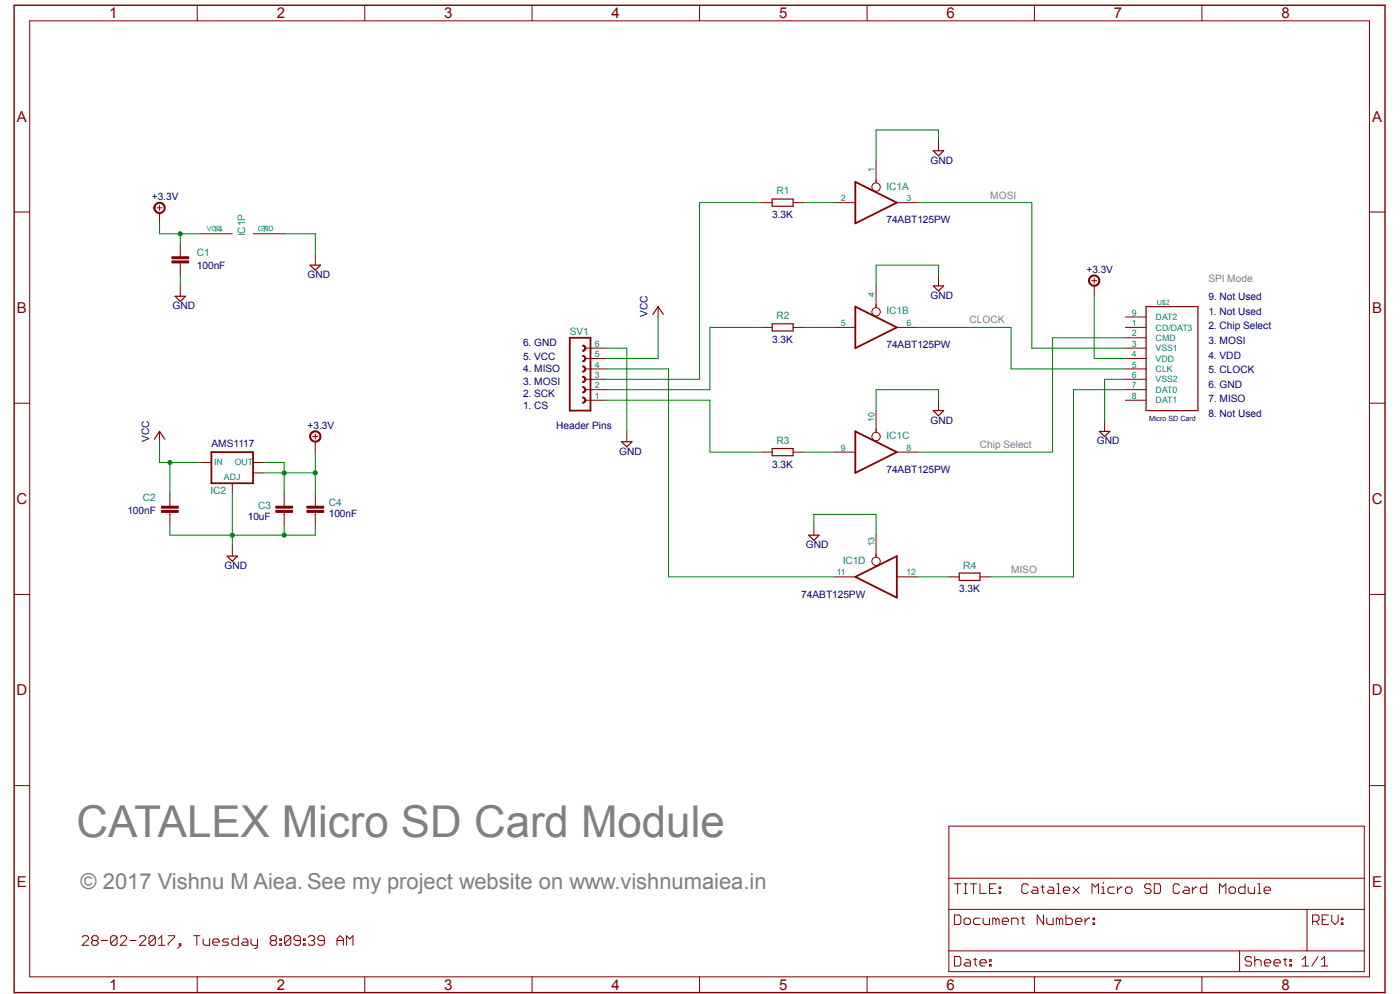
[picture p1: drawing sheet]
<svg xmlns="http://www.w3.org/2000/svg" width="297mm" height="211mm" viewBox="0 0 297 211" stroke-linecap="round" stroke-linejoin="round" font-family="sans-serif">
<path d="M3 1.1h291v209.4h-291z" fill="none" stroke="#800000" stroke-width=".3"/>
<g fill="none" stroke="#800000" stroke-width=".21">
<path d="M6.3 4.4h284.4v202.8h-284.4zM41.9 1.1v3.3M77.4 1.1v3.3M112.9 1.1v3.3M148.5 1.1v3.3M184.1 1.1v3.3M219.6 1.1v3.3M255.1 1.1v3.3M186 34.2v4.6M3 45h3.3M177.2 43h4.4M190.4 43h4.4"/>
<path d="M231.7 59.5h1.1M232.3 59v1.1M290.7 45h3.3M177.2 69.4h4.4M186 60.6v4.6M190.4 69.4h4.4M3 85.5h3.3M177.2 95.9h4.4M186 87.1v4.6M190.4 95.9h4.4M290.7 85.5h3.3M186 113.5v4.7"/>
<path d="M3 126.1h3.3M177.2 122.3h4.4M190.4 122.3h4.4M290.7 126.1h3.3M3 166.6h3.3M290.7 166.6h3.3M41.9 207.2v3.3M77.4 207.2v3.3M112.9 207.2v3.3M148.5 207.2v3.3M184.1 207.2v3.3M219.6 207.2v3.3"/>
<path d="M255.1 207.2v3.3"/>
<circle cx="186" cy="39.7" r=".89"/>
<circle cx="186" cy="66.1" r=".89"/>
<circle cx="186" cy="92.6" r=".89"/>
<circle cx="186" cy="119" r=".89"/>
</g>
<path d="M181.6 38.6l8.8 4.4-8.8 4.4zM181.6 65l8.8 4.4-8.8 4.4zM181.6 91.5l8.8 4.4-8.8 4.4zM181.6 122.3l8.8-4.4v8.9z" fill="none" stroke="#800000" stroke-width=".38"/>
<path d="M231.4 58.7a1.22 1.22 0 0 1 1.9 .2 1.22 1.22 0 0 1-.7 1.8 1.22 1.22 0 0 1-1.6-1.2h.3a1 1 0 0 1 1.3-1 1 1 0 0 1 .4 1.6 1 1 0 0 1-1.7-.2v-.4h-.3z" fill-rule="evenodd" fill="#800000"/>
<path d="M199.2 29.8v2.2M36.5 55.3h3.5v.5h-3.5zM36.5 54.5h3.5v.4h-3.5zM38.3 51.8v2.7M38.3 55.8v2.6M161.7 43h2.2M168.4 43h2.2M231.4 58.7a1.22 1.22 0 0 1 1.9 .2 1.22 1.22 0 0 1-.7 1.8 1.22 1.22 0 0 1-1.6-1.2h.3a1 1 0 0 1 1.3-1 1 1 0 0 1 .4 1.6 1 1 0 0 1-1.7-.2v-.4h-.3zM232.3 60.6v2.2" fill="none" stroke="#800000" stroke-width=".21"/>
<path d="M198.1 32h2.2l-1.1 1.1zM163.9 42.2h4.5v1.5h-4.5z" fill="none" stroke="#800000" stroke-width=".25"/>
<path d="M36.5 55.6h3.5M36.5 54.7h3.5" fill="none" stroke="#800000" stroke-width=".42"/>
<path d="M120.9 87.1h4.4" fill="none" stroke="#800000" stroke-width=".38"/>
<path d="M123.7 79.8a.66 .66 0 0 1 .7 .7 .66 .66 0 0 1-.7 .6v-.2l.2-.1a.43 .43 0 0 0 .2-.5 .43 .43 0 0 0-.4-.3z" fill-rule="evenodd" fill="#800000"/>
<path d="M123.7 79.8a.66 .66 0 0 1 .7 .7 .66 .66 0 0 1-.7 .6v-.2l.2-.1a.43 .43 0 0 0 .2-.5 .43 .43 0 0 0-.4-.3z" fill="none" stroke="#800000" stroke-width=".21"/>
<path d="M123.7 82a.66 .66 0 0 1 .7 .7 .66 .66 0 0 1-.7 .6v-.2l.2-.1a.43 .43 0 0 0 .2-.5 .43 .43 0 0 0-.4-.3z" fill-rule="evenodd" fill="#800000"/>
<path d="M123.7 82a.66 .66 0 0 1 .7 .7 .66 .66 0 0 1-.7 .6v-.2l.2-.1a.43 .43 0 0 0 .2-.5 .43 .43 0 0 0-.4-.3z" fill="none" stroke="#800000" stroke-width=".21"/>
<path d="M123.7 84.2a.66 .66 0 0 1 .7 .7 .66 .66 0 0 1-.7 .6v-.2h.2a.46 .46 0 0 0 .2-.5 .46 .46 0 0 0-.4-.4z" fill-rule="evenodd" fill="#800000"/>
<path d="M123.7 84.2a.66 .66 0 0 1 .7 .7 .66 .66 0 0 1-.7 .6v-.2h.2a.46 .46 0 0 0 .2-.5 .46 .46 0 0 0-.4-.4z" fill="none" stroke="#800000" stroke-width=".21"/>
<path d="M120.9 87.1v-15.5h4.4v15.5" fill="none" stroke="#800000" stroke-width=".38"/>
<path d="M123.7 75.4a.66 .66 0 0 1 .7 .7 .66 .66 0 0 1-.7 .6v-.2a.44 .44 0 0 0 .4-.4 .44 .44 0 0 0-.4-.5z" fill-rule="evenodd" fill="#800000"/>
<path d="M123.7 75.4a.66 .66 0 0 1 .7 .7 .66 .66 0 0 1-.7 .6v-.2a.44 .44 0 0 0 .4-.4 .44 .44 0 0 0-.4-.5z" fill="none" stroke="#800000" stroke-width=".21"/>
<path d="M123.7 77.6a.66 .66 0 0 1 .7 .7 .66 .66 0 0 1-.7 .6v-.2l.2-.1a.43 .43 0 0 0 .2-.5 .43 .43 0 0 0-.4-.3z" fill-rule="evenodd" fill="#800000"/>
<path d="M123.7 77.6a.66 .66 0 0 1 .7 .7 .66 .66 0 0 1-.7 .6v-.2l.2-.1a.43 .43 0 0 0 .2-.5 .43 .43 0 0 0-.4-.3z" fill="none" stroke="#800000" stroke-width=".21"/>
<path d="M123.7 73.2a.66 .66 0 0 1 .7 .7 .66 .66 0 0 1-.7 .6v-.2a.44 .44 0 0 0 .4-.4 .44 .44 0 0 0-.4-.5z" fill-rule="evenodd" fill="#800000"/>
<g fill="none" stroke="#800000" stroke-width=".21">
<path d="M33.3 44.1h1.1M33.9 43.5v1.1M42.7 49.6h6.6M53.7 49.6h6.6M66.9 54v2.2M199.2 58.4v2.2M123.7 73.2a.66 .66 0 0 1 .7 .7 .66 .66 0 0 1-.7 .6v-.2a.44 .44 0 0 0 .4-.4 .44 .44 0 0 0-.4-.5zM124.2 78.2h4.4M124.2 76h4.4M124.2 73.8h4.4M161.7 69.4h2.2M168.4 69.4h2.2"/>
<path d="M238.9 78.2h4.4M238.9 76h4.4M238.9 73.8h4.4M238.9 67.2h4.4M238.9 69.4h4.4M238.9 71.6h4.4M33.9 91.5v2.2M42.7 98.1h2.2M53.7 98.1h2.2M124.2 84.9h4.4M124.2 82.6h4.4M124.2 80.4h4.4"/>
<path d="M161.7 95.9h2.2M168.4 95.9h2.2M199.2 84.9v2.2M234.5 89.3v2.2M238.9 84.9h4.4M238.9 82.6h4.4M238.9 80.4h4.4M49.3 102.5v2.2M53.7 100.3h2.2M172.8 111.3v2.2M201.4 122.3h2.2M208 122.3h2.2"/>
</g>
<path d="M44.9 95.9h8.8v6.6h-8.8z" fill="none" stroke="#800000" stroke-width=".38"/>
<path d="M65.8 56.2h2.2l-1.1 1.1zM163.9 68.7h4.5v1.5h-4.5zM198.1 60.6h2.2l-1.1 1.1zM243.3 65h11v22.1h-11zM32.8 93.1l1.1-1.6 1.1 1.6M163.9 95.1h4.5v1.6h-4.5zM198.1 87.1h2.2l-1.1 1.1zM233.4 91.5h2.2l-1.1 1.1zM171.7 113.5h2.2l-1.1 1.1zM203.6 121.5h4.4v1.6h-4.4z" fill="none" stroke="#800000" stroke-width=".25"/>
<path d="M33 43.3a1.21 1.21 0 0 1 1.9 .2 1.21 1.21 0 0 1-.8 1.8 1.21 1.21 0 0 1-1.5-1.2h.3a.99 .99 0 0 1 1.4-.8 .99 .99 0 0 1 .2 1.6 .99 .99 0 0 1-1.6-.4v-.4h-.3z" fill-rule="evenodd" fill="#800000"/>
<g fill="none" stroke="#800000" stroke-width=".21">
<path d="M33 43.3a1.21 1.21 0 0 1 1.9 .2 1.21 1.21 0 0 1-.8 1.8 1.21 1.21 0 0 1-1.5-1.2h.3a.99 .99 0 0 1 1.4-.8 .99 .99 0 0 1 .2 1.6 .99 .99 0 0 1-1.6-.4v-.4h-.3zM33.9 45.2v2.2M38.3 60.6v2.2M66.4 92.6h1.1M66.9 92v1.1M34.3 108.3h3.5v.4h-3.5zM34.3 107.4h3.5v.4h-3.5zM36.1 104.7v2.7M36.1 108.7v2.6M49.3 115.7v2.2M58.5 108.3h3.6v.4h-3.6zM58.5 107.4h3.6v.4h-3.6z"/>
<path d="M60.3 104.7v2.7M60.3 108.7v2.6M65.1 108.3h3.6v.4h-3.6zM65.1 107.4h3.6v.4h-3.6zM66.9 104.7v2.7M66.9 108.7v2.6"/>
</g>
<path d="M37.2 62.8h2.2l-1.1 1.1zM48.2 117.9h2.2l-1.1 1.1z" fill="none" stroke="#800000" stroke-width=".25"/>
<path d="M34.3 108.5h3.5M34.3 107.6h3.5M58.5 108.5h3.6M58.5 107.6h3.6M65.1 108.5h3.6M65.1 107.6h3.6" fill="none" stroke="#800000" stroke-width=".42"/>
<path d="M66 91.7a1.2 1.2 0 0 1 1.9 .2 1.2 1.2 0 0 1-.6 1.8 1.2 1.2 0 0 1-1.6-1.1h.3a.99 .99 0 0 1 1.4-.8 .99 .99 0 0 1 .2 1.6 .99 .99 0 0 1-1.6-.5v-.3h-.3l.1-.5z" fill-rule="evenodd" fill="#800000"/>
<g fill="none" stroke="#800000" stroke-width=".21">
<path d="M139.7 65v2.2M66 91.7a1.2 1.2 0 0 1 1.9 .2 1.2 1.2 0 0 1-.6 1.8 1.2 1.2 0 0 1-1.6-1.1h.3a.99 .99 0 0 1 1.4-.8 .99 .99 0 0 1 .2 1.6 .99 .99 0 0 1-1.6-.5v-.3h-.3l.1-.5zM66.9 93.7v2.2M133 91.5v2.2M201.4 175.2h88.2v30.9h-88.2zM17.4 198.8l.4-.3h.7l.3 .3v.3l-1.4 1.4h1.4M19.8 199.5l-.3 .3v.4l.3 .3h.7l.3-.3v-.4l-.3-.3M19.8 199.5l-.3-.4v-.3l.3-.3h.7l.3 .3v.3l-.3 .4M19.8 199.5h.7M21.5 199.5h1.3M24.8 198.8v1.4l-.3 .3h-.7l-.3-.3M24.8 198.8l-.3-.3h-.7l-.3 .3v1.4"/>
<path d="M24.8 198.8l-1.3 1.4M25.5 198.8l.4-.3h.6l.4 .3v.3l-1.4 1.4h1.4M27.6 199.5h1.3M29.6 198.8l.3-.3h.7l.3 .3v.3l-1.3 1.4h1.3M33 198.8v1.4l-.4 .3h-.6l-.4-.3M33 198.8l-.4-.3h-.6l-.4 .3v1.4M33 198.8l-1.4 1.4M33.7 199.1l.6-.6v2M35.7 198.5h1.3v.3l-1.3 1.4v.3M41.1 198.5h1.4M41.8 198.5v2M43.1 199.1v1.1l.4 .3h1v-1.4"/>
<path d="M45.2 199.8h1.3v-.3l-.3-.4h-.7l-.3 .4v.7l.3 .3h.7M48.6 199.1h-1.1l-.3 .4 .3 .3h.7l.4 .4-.4 .3h-1M50.6 198.5v2h-1l-.4-.3v-.7l.4-.4h1M51.6 199.1h.7l.3 .4v1h-1l-.3-.3 .3-.4h1M53.3 199.1v1.1l.3 .3h1.1M54.7 199.1v1.7l-.4 .4h-.3M57.7 199.5l-.3 .3v.4l.3 .3h.7l.3-.3v-.4l-.3-.3M57.7 199.5l-.3-.4v-.3l.3-.3h.7l.3 .3v.3l-.3 .4M57.7 199.5h.7M59.4 199.1h.3v.4h-.3zM61.7 198.8v1.4l-.3 .3h-.7l-.3-.3M61.7 198.8l-.3-.3h-.7l-.3 .3v1.4"/>
<path d="M61.7 198.8l-1.3 1.4M63.8 199.5h-1.1l-.3-.4v-.3l.3-.3h.7l.4 .3v1.4l-.4 .3h-.7l-.3-.3M64.4 199.1h.4v.4h-.4zM65.4 198.8l.4-.3h.7l.3 .3v.3l-.3 .4M66.1 199.5h.4M66.5 199.5l.3 .3v.4l-.3 .3h-.7l-.4-.3M68.8 199.5h-1l-.3-.4v-.3l.3-.3h.7l.3 .3v1.4l-.3 .3h-.7l-.3-.3M71.5 199.5h1.4M201.4 192.9h88.2M201.4 186.3h88.2M202.6 194.1h1l.4 .3v1.4l-.4 .3h-1zM202.6 187.5h1.4"/>
<path d="M203.3 187.5v2M204.6 187.5h.7M204.6 189.5h.7M205 194.7h.6l.4 .4v.7l-.4 .3h-.6l-.4-.3v-.7zM205 187.5v2M206 187.5h1.3M206.7 187.5v2M208 187.5v2h1.4M208 194.7h-1l-.3 .4v.7l.3 .3h1M208.7 194.7v1.1l.3 .3h1.1v-1.4M210.1 188.5h.6M211.4 187.5h-1.3v2h1.3"/>
<path d="M211.4 195.1l-.3-.4h-.4v1.4M211.4 195.1l.3-.4 .4 .4v1M211.4 195.1v1M212.1 189.1h.3v.4h-.3zM212.1 188.1h.3v.4h-.3zM212.8 195.4h1.3v-.3l-.4-.4h-.6l-.3 .4v.7l.3 .3h.6M214.7 196.1v-1.4h1.1l.3 .4v1M216.8 194.7h.7M217.1 194.4v1.4l.4 .3M218.3 187.8l-.4-.3h-.7l-.3 .3v1.3l.3 .4h.7l.4-.4M219.3 188.1h.7l.3 .4v1h-1l-.4-.4 .4-.3h1M221 188.1h.6"/>
<path d="M221.3 187.8v1.3l.3 .4M221.5 194.1v2l-1.3-2v2M222.2 194.7v1.1l.3 .3h1.1v-1.4M222.7 188.1h.6l.4 .4v1h-1l-.4-.4 .4-.3h1M224.4 187.5h.3v2M224.4 189.5h.6M224.9 195.1l-.3-.4h-.4v1.4M224.9 195.1v1M224.9 195.1l.3-.4 .4 .4v1M225.7 188.8h1.4v-.3l-.4-.4h-.6l-.4 .4v.6l.4 .4h.6M226.3 194.1v2h1l.3-.3v-.7l-.3-.4h-1M227.7 188.1l1.4 1.4"/>
<path d="M228.3 195.4h1.4v-.3l-.4-.4h-.7l-.3 .4v.7l.3 .3h.7M229.1 188.1l-1.4 1.4M230.3 194.7v1.4M231.3 194.7h-.3l-.7 .7M231.8 189.5v-2l.7 .6 .7-.6v2M232 195.8h.4v.3h-.4zM232 194.7h.4v.4h-.4zM233.8 189.5h.7M233.8 188.1h.4v1.4M234.2 187.1v.4M236.6 188.1h-1.1l-.3 .4v.6l.3 .4h1.1M237.2 188.1v1.4"/>
<path d="M238.2 188.1h-.3l-.7 .7M239.3 188.1h.6l.4 .4v.6l-.4 .4h-.6l-.4-.4v-.6zM244.3 187.8l-.3-.3h-.7l-.3 .3v.3l.3 .4h.7l.3 .3v.3l-.3 .4h-.7l-.3-.4M245 187.5h1l.3 .3v1.3l-.3 .4h-1zM250.4 187.8l-.3-.3h-.7l-.4 .3v1.3l.4 .4h.7l.3-.4M251.4 188.1h.7l.3 .4v1h-1l-.3-.4 .3-.3h1M253.1 188.1v1.4M254.1 188.1h-.3l-.7 .7M256.1 187.5v2h-1l-.3-.4v-.6l.3-.4h1M258.9 189.5v-2l.6 .6 .7-.6v2M260.9 188.5l.3-.4h.7l.3 .4v.6l-.3 .4h-.7l-.3-.4zM264.3 187.5v2h-1l-.4-.4v-.6l.4-.4h1"/>
<path d="M265 188.1v1l.3 .4h1v-1.4M267 187.5h.3v2M267 189.5h.7M268.3 188.8h1.4v-.3l-.3-.4h-.7l-.4 .4v.6l.4 .4h.7M277.4 192.9v8.8M278.6 195.4h1l.4-.3v-.7l-.4-.3h-1v2M279.3 195.4l.7 .7M280.7 195.1h.6M282 194.1h-1.3v2h1.3M282.7 194.1v1.3l.7 .7 .6-.7v-1.3M284.7 195.8h.4v.3h-.4zM284.7 194.7h.4v.4h-.4z"/>
<path d="M33.7 200.5h1.3M38.1 200.2h.3v.3h-.3zM38.4 200.5l-.7 .7M59.4 200.2h.3v.3h-.3zM64.4 200.2h.4v.3h-.4zM71.5 200.5v-1.4l.7-.6 .7 .6v1.4M73.6 200.5v-2l.6 .6 .7-.6v2M201.4 201.7h88.2M202.6 202.9h1l.4 .3v1.4l-.4 .3h-1zM205 203.5h.6l.4 .4v1h-1l-.4-.3 .4-.4h1M206.7 203.5h.6M207 203.2v1.4l.3 .3"/>
<path d="M208 204.2h1.4v-.3l-.4-.4h-.6l-.4 .4v.7l.4 .3h.6M210.1 204.6h.3v.3h-.3zM210.1 203.5h.3v.4h-.3zM263.1 201.7v4.4M265.7 203.2l-.4-.3h-.6l-.4 .3v.3l.4 .4h.6l.4 .3v.4l-.4 .3h-.6l-.4-.3M266.4 203.9l.3-.4h.7l.3 .4v1M266.4 202.9v2M268.4 204.2h1.3v-.3l-.3-.4h-.7l-.3 .4v.7l.3 .3h.7M270.4 204.2h1.4v-.3l-.4-.4h-.6l-.4 .4v.7l.4 .3h.6M272.4 203.5h.7M272.8 203.2v1.4l.3 .3M273.8 204.6h.3v.3h-.3z"/>
<path d="M273.8 203.5h.3v.4h-.3zM276.4 204.9h1.4M276.4 203.5l.7-.6v2M279.8 202.9l-1.3 2M280.5 204.9h1.3M280.5 203.5l.7-.6v2"/>
</g>
<path d="M138.6 66.7l1.1-1.7 1.1 1.7M131.9 93.7h2.2l-1.1 1.1z" fill="none" stroke="#800000" stroke-width=".25"/>
<path d="M199.2 29.8v-2.2h-13.2v6.6M38.3 58.4v2.2M60.3 49.6h6.6v4.4M199.2 58.4v-2.2h-13.2v4.4M199.2 84.9v-2.3h-13.2v4.5M238.9 80.4h-4.4v8.9M36.1 111.3v2.2h13.2M49.3 104.7v11M172.8 111.3v-2.2h13.2v4.4" fill="none" stroke="#008000" stroke-width=".21"/>
<circle cx="49.3" cy="113.5" r=".43" fill="#008000"/>
<g fill="none" stroke="#008000" stroke-width=".21">
<path d="M60.3 111.3v2.2M66.9 111.3v2.2h-17.6"/>
<circle cx="49.3" cy="113.5" r=".43"/>
</g>
<circle cx="60.3" cy="113.5" r=".43" fill="#008000"/>
<g fill="none" stroke="#008000" stroke-width=".21">
<path d="M33.9 47.4v2.2h8.8M38.3 49.6v2.2M161.7 43h-13.2v37.4h-19.9M170.6 43h6.6M194.8 43h24.2v30.8h19.9M128.6 73.8h4.4v17.7M128.6 78.2h13.3v44.1h35.3M161.7 69.4h-11v13.2h-22.1M170.6 69.4h6.6M194.8 69.4h19.8v8.8h24.3M232.3 62.8v13.2h6.6M238.9 71.6h-15.5v24.3h-28.6"/>
<path d="M128.6 84.9h22.1v11h11M170.6 95.9h6.6M238.9 82.6h-11v39.7h-17.7M194.8 122.3h6.6"/>
<circle cx="60.3" cy="113.5" r=".43"/>
</g>
<circle cx="38.3" cy="49.6" r=".43" fill="#008000"/>
<g fill="none" stroke="#008000" stroke-width=".21">
<path d="M55.9 98.1h4.4v6.6M55.9 100.3h4.4"/>
<circle cx="38.3" cy="49.6" r=".43"/>
</g>
<circle cx="60.3" cy="100.3" r=".43" fill="#008000"/>
<g fill="none" stroke="#008000" stroke-width=".21">
<path d="M66.9 95.9v8.8M60.3 100.3h6.6"/>
<circle cx="60.3" cy="100.3" r=".43"/>
</g>
<circle cx="66.9" cy="100.3" r=".43" fill="#008000"/>
<g fill="none" stroke="#008000" stroke-width=".21">
<path d="M33.9 93.7v4.4h8.8M36.1 98.1v6.6"/>
<circle cx="66.9" cy="100.3" r=".43"/>
</g>
<circle cx="36.1" cy="98.1" r=".43" fill="#008000"/>
<g fill="none" stroke="#008000" stroke-width=".21">
<path d="M139.7 67.2v8.8h-11.1"/>
<circle cx="36.1" cy="98.1" r=".43"/>
</g>
<text font-size="9.3" fill="#808080" x="16.2" y="177.4">CATALEX Micro SD Card Module</text>
<text font-size="4.7" fill="#808080" x="17.1" y="188.5">© 2017 Vishnu M Aiea. See my project website on www.vishnumaiea.in</text>
<g font-size="3.2" fill="#800000">
<text x="23.2" y="3.9">1</text>
<text x="58.7" y="3.9">2</text>
<text x="94.3" y="3.9">3</text>
<text x="129.8" y="3.9">4</text>
<text x="165.4" y="3.9">5</text>
<text x="200.9" y="3.9">6</text>
<text x="236.5" y="3.9">7</text>
<text x="272" y="3.9">8</text>
<text x="3.6" y="25.8">A</text>
<text x="291.3" y="25.8">A</text>
<text x="3.6" y="66.4">B</text>
<text x="291.3" y="66.4">B</text>
<text x="3.5" y="106.9">C</text>
<text x="291.2" y="106.9">C</text>
<text x="3.5" y="147.5">D</text>
<text x="291.2" y="147.5">D</text>
<text x="3.6" y="188.1">E</text>
<text x="291.3" y="188.1">E</text>
<text x="23.2" y="210">1</text>
<text x="58.7" y="210">2</text>
<text x="94.3" y="210">3</text>
<text x="129.8" y="210">4</text>
<text x="165.4" y="210">5</text>
<text x="200.9" y="210">6</text>
<text x="236.5" y="210">7</text>
<text x="272" y="210">8</text>
</g>
<g font-size="2.2" fill="#000080">
<text x="197.5" y="34.7">GND</text>
<text x="32.2" y="42.4">+3.3V</text>
<text x="163.9" y="46.3">3.3K</text>
<text x="188.2" y="47.4">74ABT125PW</text>
<text x="41.8" y="57">100nF</text>
<text x="65.3" y="59">GND</text>
<text x="230.6" y="57.9">+3.3V</text>
<text x="36.6" y="65.6">GND</text>
<text x="197.5" y="63.4">GND</text>
<text x="256.5" y="63.7">9. Not Used</text>
<text x="137.5" y="67.2" transform="rotate(-90 137.5 67.2)">VCC</text>
<text x="256.5" y="66.8">1. Not Used</text>
<text x="256.5" y="69.9">2. Chip Select</text>
<text x="111" y="73.4">6. GND</text>
<text x="111" y="76.3">5. VCC</text>
<text x="163.9" y="72.7">3.3K</text>
<text x="188.2" y="73.8">74ABT125PW</text>
<text x="256.5" y="73">3. MOSI</text>
<text x="256.5" y="76.1">4. VDD</text>
<text x="111" y="78.9">4. MISO</text>
<text x="111" y="81.6">3. MOSI</text>
<text x="256.5" y="79.1">5. CLOCK</text>
<text x="256.5" y="82.2">6. GND</text>
<text x="111" y="84.2">2. SCK</text>
<text x="111" y="86.9">1. CS</text>
<text x="197.5" y="89.8">GND</text>
<text x="256.5" y="85.3">7. MISO</text>
<text x="256.5" y="88.4">8. Not Used</text>
<text x="31.7" y="93.7" transform="rotate(-90 31.7 93.7)">VCC</text>
<text x="44.9" y="94.8">AMS1117</text>
<text x="65.3" y="90.9">+3.3V</text>
<text x="118.1" y="91">Header Pins</text>
<text x="232.8" y="94.2">GND</text>
<text x="131.4" y="96.4">GND</text>
<text x="163.9" y="99.2">3.3K</text>
<text x="188.2" y="100.3">74ABT125PW</text>
<text x="27" y="109">100nF</text>
<text x="52.6" y="110.3">10uF</text>
<text x="69.8" y="109.7">100nF</text>
<text x="171.1" y="116.3">GND</text>
<text x="47.6" y="120.7">GND</text>
<text x="203.6" y="125.6">3.3K</text>
<text x="170.1" y="126.7">74ABT125PW</text>
</g>
<g font-size="2.2" fill="#008080">
<text x="164.8" y="41.2">R1</text>
<text x="188.2" y="40.2">IC1A</text>
<text x="52.1" y="50.2" transform="rotate(-90 52.1 50.2)">IC1P</text>
<text x="41.8" y="54.3">C1</text>
<text x="120.9" y="71">SV1</text>
<text x="164.8" y="67.7">R2</text>
<text x="188.2" y="66.7">IC1B</text>
<text x="164.8" y="94.1">R3</text>
<text x="188.2" y="93.1">IC1C</text>
<text x="30.3" y="106.4">C2</text>
<text x="44.7" y="104.7">IC2</text>
<text x="54.8" y="107.9">C3</text>
<text x="69.8" y="107.2">C4</text>
<text x="178.9" y="119.6">IC1D</text>
<text x="204.5" y="120.6">R4</text>
</g>
<g font-size="2.2" fill="#808080">
<text x="210.2" y="42.1">MOSI</text>
<text x="256.5" y="59.7">SPI Mode</text>
<text x="205.8" y="68.6">CLOCK</text>
<text x="208" y="95">Chip Select</text>
<text x="214.6" y="121.5">MISO</text>
</g>
<g font-size="1.9" fill="#008080">
<text x="185.7" y="36.6" transform="rotate(-90 185.7 36.6)">1</text>
<text x="178.5" y="42.7">2</text>
<text x="192.4" y="42.7">3</text>
<text x="45.2" y="49.3">14</text>
<text x="55.7" y="49.3">7</text>
<text x="185.7" y="63" transform="rotate(-90 185.7 63)">4</text>
<text x="178.5" y="69.1">5</text>
<text x="192.4" y="69.1">6</text>
<text x="240.2" y="66.9">9</text>
<text x="240.2" y="69.1">1</text>
<text x="240.2" y="71.3">2</text>
<text x="245.3" y="67.9">DAT2</text>
<text x="245.3" y="70.1">CD/DAT3</text>
<text x="126.3" y="77.9">4</text>
<text x="126.3" y="75.7">5</text>
<text x="126.3" y="73.5">6</text>
<text x="240.2" y="73.5">3</text>
<text x="240.2" y="75.7">4</text>
<text x="240.2" y="77.9">5</text>
<text x="245.3" y="72.3">CMD</text>
<text x="245.3" y="74.5">VSS1</text>
<text x="245.3" y="76.7">VDD</text>
<text x="126.3" y="82.4">2</text>
<text x="126.3" y="80.1">3</text>
<text x="240.2" y="82.4">7</text>
<text x="240.2" y="80.1">6</text>
<text x="245.3" y="83.3">DAT0</text>
<text x="245.3" y="81.1">VSS2</text>
<text x="245.3" y="78.9">CLK</text>
<text x="126.3" y="84.6">1</text>
<text x="185.7" y="89.5" transform="rotate(-90 185.7 89.5)">10</text>
<text x="240.2" y="84.6">8</text>
<text x="245.3" y="85.5">DAT1</text>
<text x="178.5" y="95.6">9</text>
<text x="192.4" y="95.6">8</text>
<text x="45.4" y="98.6">IN</text>
<text x="47.5" y="101.8">ADJ</text>
<text x="49.8" y="98.6">OUT</text>
<text x="185.7" y="115.9" transform="rotate(-90 185.7 115.9)">13</text>
<text x="177.6" y="122">11</text>
<text x="192.4" y="122">12</text>
</g>
<g font-size="1.5" fill="#008080">
<text x="43.9" y="49">VCC</text>
<text x="54.7" y="49">GND</text>
<text x="245.6" y="64.6">U$2</text>
</g>
<text font-size="1.5" fill="#000080" x="244" y="89.3">Micro SD Card</text>
</svg>
